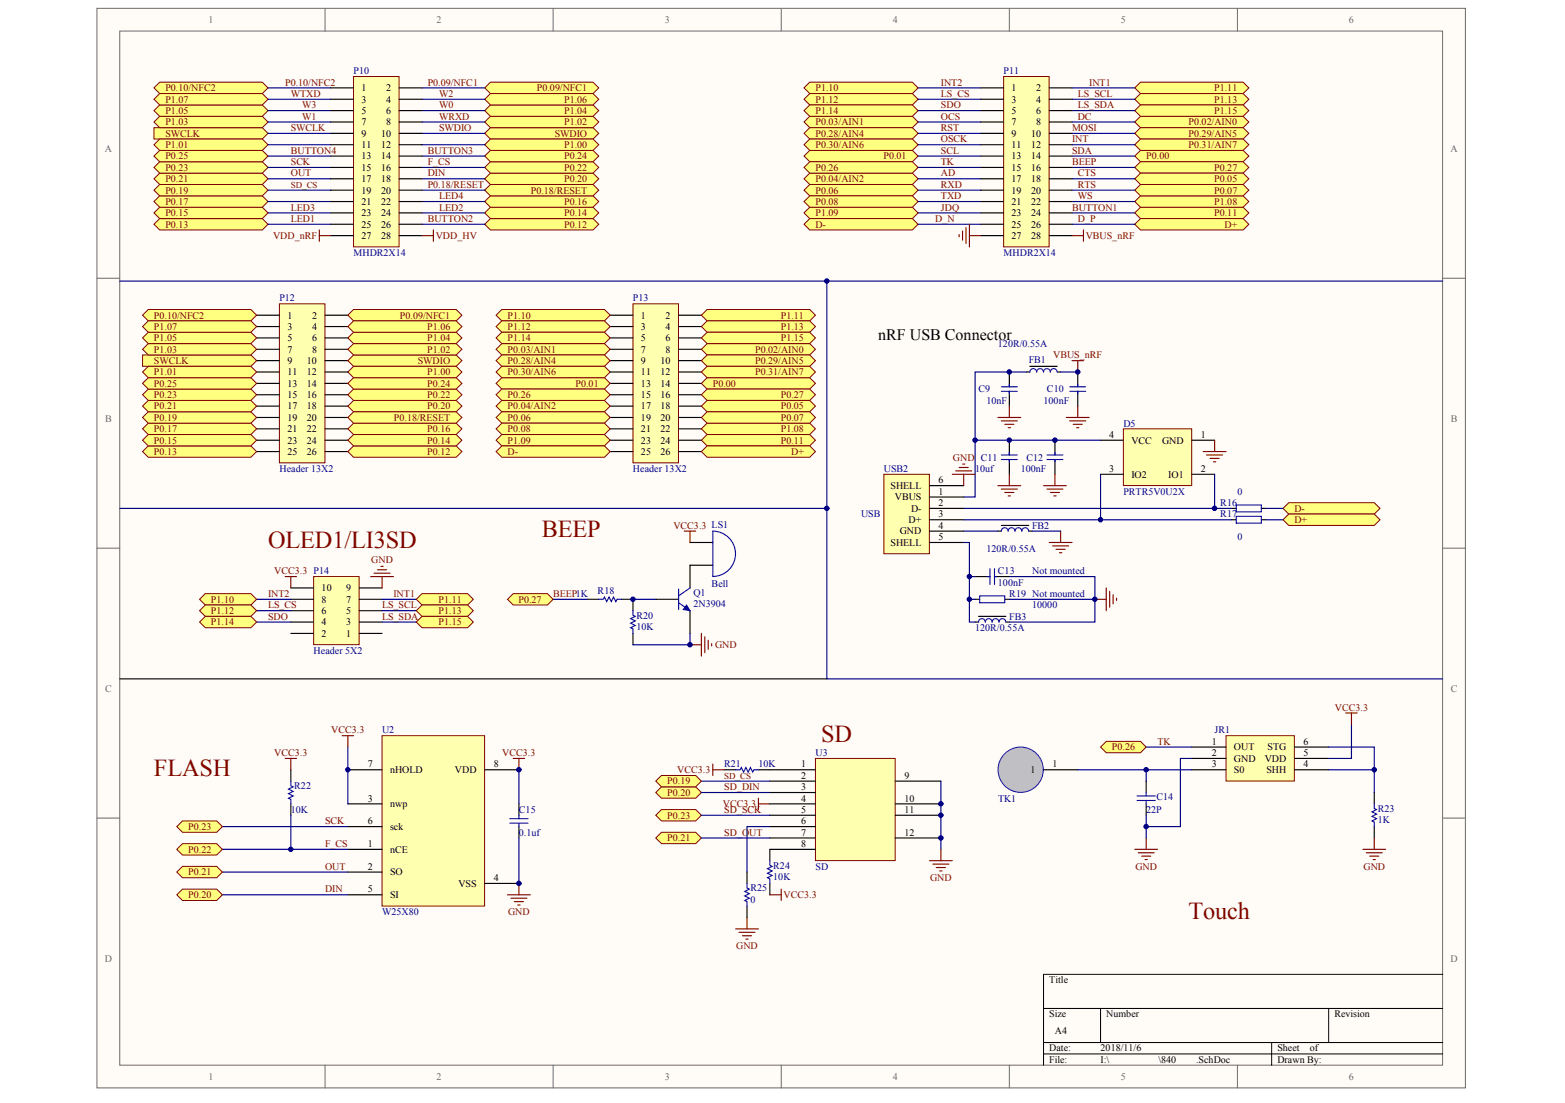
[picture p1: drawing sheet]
<svg xmlns="http://www.w3.org/2000/svg" width="287mm" height="202mm" viewBox="0 0 287 202" stroke-linecap="round" stroke-linejoin="round" font-family="sans-serif">
<g fill="#fffcf8" stroke="#696969" stroke-width=".18">
<path d="M17.8 1.5h250.8v197.9h-250.8z"/>
<path d="M21.9 5.7h242.5v189.5h-242.5z"/>
</g>
<g fill="none" stroke="#696969" stroke-width=".18">
<path d="M59.6 1.5v4.2M101.4 1.5v4.2M143.2 1.5v4.2M185 1.5v4.2M226.8 1.5v4.2M17.8 51h4.1M264.4 51h4.2M17.8 100.5h4.1M264.4 100.5h4.2M17.8 149.9h4.1M264.4 149.9h4.2M59.6 195.2v4.2"/>
<path d="M101.4 195.2v4.2M143.2 195.2v4.2M185 195.2v4.2M226.8 195.2v4.2"/>
</g>
<path d="M264.4 178.6h-73.2v16.6M191.2 184.8h73.2M191.2 191.1h73.2M191.2 193.1h73.2M201.7 184.8v6.3M233 191.1v4.1M243.5 184.8v6.3" fill="none" stroke="#000" stroke-width=".18"/>
<g fill="#ffff80" stroke="#800000" stroke-width=".18">
<path d="M88.8 24.4l1.1-1h18.8l1 1-1 1.1h-18.8z" fill-rule="evenodd"/>
<path d="M28.2 23.4h19.9l1 1-1 1.1h-19.9z" fill-rule="evenodd"/>
<path d="M208 28.6l1-1h18.8l1.1 1-1.1 1h-18.8z" fill-rule="evenodd"/>
<path d="M147.4 28.6l1-1h18.8l1.1 1-1.1 1h-18.8z" fill-rule="evenodd"/>
<path d="M208 22.4l1-1.1h18.8l1.1 1.1-1.1 1h-18.8z" fill-rule="evenodd"/>
<path d="M147.4 22.4l1-1.1h18.8l1.1 1.1-1.1 1h-18.8z" fill-rule="evenodd"/>
<path d="M147.4 32.8l1-1.1h18.8l1.1 1.1-1.1 1h-18.8z" fill-rule="evenodd"/>
<path d="M88.8 16.1l1.1-1h18.8l1 1-1 1h-18.8z" fill-rule="evenodd"/>
<path d="M28.2 16.1l1.1-1h18.8l1 1-1 1h-18.8z" fill-rule="evenodd"/>
<path d="M208 39l1-1h18.8l1.1 1-1.1 1.1h-18.8z" fill-rule="evenodd"/>
<path d="M88.8 41.1l1.1-1h18.8l1 1-1 1h-18.8z" fill-rule="evenodd"/>
<path d="M28.2 41.1l1.1-1h18.8l1 1-1 1h-18.8z" fill-rule="evenodd"/>
<path d="M88.8 39l1.1-1h18.8l1 1-1 1.1h-18.8z" fill-rule="evenodd"/>
<path d="M28.2 39l1.1-1h18.8l1 1-1 1.1h-18.8z" fill-rule="evenodd"/>
<path d="M88.8 36.9l1.1-1h18.8l1 1-1 1.1h-18.8z" fill-rule="evenodd"/>
<path d="M28.2 36.9l1.1-1h18.8l1 1-1 1.1h-18.8z" fill-rule="evenodd"/>
<path d="M28.2 34.9l1.1-1.1h18.8l1 1.1-1 1h-18.8z" fill-rule="evenodd"/>
<path d="M88.8 32.8l1.1-1.1h18.8l1 1.1-1 1h-18.8z" fill-rule="evenodd"/>
<path d="M28.2 32.8l1.1-1.1h18.8l1 1.1-1 1h-18.8z" fill-rule="evenodd"/>
<path d="M88.8 30.7l1.1-1.1h18.8l1 1.1-1 1h-18.8z" fill-rule="evenodd"/>
<path d="M28.2 30.7l1.1-1.1h18.8l1 1.1-1 1h-18.8z" fill-rule="evenodd"/>
<path d="M88.8 28.6l1.1-1h18.8l1 1-1 1h-18.8z" fill-rule="evenodd"/>
<path d="M28.2 28.6l1.1-1h18.8l1 1-1 1h-18.8z" fill-rule="evenodd"/>
<path d="M147.4 30.7l1-1.1h18.8l1.1 1.1-1.1 1h-18.8z" fill-rule="evenodd"/>
<path d="M208 30.7l1-1.1h18.8l1.1 1.1-1.1 1h-18.8z" fill-rule="evenodd"/>
<path d="M147.4 24.4l1-1h18.8l1.1 1-1.1 1.1h-18.8z" fill-rule="evenodd"/>
<path d="M208 24.4l1-1h18.8l1.1 1-1.1 1.1h-18.8z" fill-rule="evenodd"/>
<path d="M147.4 26.5l1-1h18.8l1.1 1-1.1 1.1h-18.8z" fill-rule="evenodd"/>
<path d="M208 26.5l1-1h18.8l1.1 1-1.1 1.1h-18.8z" fill-rule="evenodd"/>
<path d="M28.2 26.5l1.1-1h18.8l1 1-1 1.1h-18.8z" fill-rule="evenodd"/>
<path d="M88.8 22.4l1.1-1.1h18.8l1 1.1-1 1h-18.8z" fill-rule="evenodd"/>
<path d="M28.2 22.4l1.1-1.1h18.8l1 1.1-1 1h-18.8z" fill-rule="evenodd"/>
<path d="M88.8 20.3l1.1-1.1h18.8l1 1.1-1 1h-18.8z" fill-rule="evenodd"/>
<path d="M28.2 20.3l1.1-1.1h18.8l1 1.1-1 1h-18.8z" fill-rule="evenodd"/>
<path d="M88.8 18.2l1.1-1.1h18.8l1 1.1-1 1h-18.8z" fill-rule="evenodd"/>
<path d="M28.2 18.2l1.1-1.1h18.8l1 1.1-1 1h-18.8z" fill-rule="evenodd"/>
<path d="M208 36.9l1-1h18.8l1.1 1-1.1 1.1h-18.8z" fill-rule="evenodd"/>
<path d="M147.4 39l1-1h18.8l1.1 1-1.1 1.1h-18.8z" fill-rule="evenodd"/>
<path d="M147.4 16.1l1-1h18.8l1.1 1-1.1 1h-18.8z" fill-rule="evenodd"/>
<path d="M208 16.1l1-1h18.8l1.1 1-1.1 1h-18.8z" fill-rule="evenodd"/>
<path d="M147.4 18.2l1-1.1h18.8l1.1 1.1-1.1 1h-18.8z" fill-rule="evenodd"/>
<path d="M208 18.2l1-1.1h18.8l1.1 1.1-1.1 1h-18.8z" fill-rule="evenodd"/>
<path d="M147.4 20.3l1-1.1h18.8l1.1 1.1-1.1 1h-18.8z" fill-rule="evenodd"/>
<path d="M208 20.3l1-1.1h18.8l1.1 1.1-1.1 1h-18.8z" fill-rule="evenodd"/>
<path d="M208 32.8l1-1.1h18.8l1.1 1.1-1.1 1h-18.8z" fill-rule="evenodd"/>
<path d="M147.4 34.9l1-1.1h18.8l1.1 1.1-1.1 1h-18.8z" fill-rule="evenodd"/>
<path d="M208 34.9l1-1.1h18.8l1.1 1.1-1.1 1h-18.8z" fill-rule="evenodd"/>
<path d="M147.4 36.9l1-1h18.8l1.1 1-1.1 1.1h-18.8z" fill-rule="evenodd"/>
<path d="M88.8 34.9l1.1-1.1h18.8l1 1.1-1 1h-18.8z" fill-rule="evenodd"/>
<path d="M88.8 26.5l1.1-1h18.8l1 1-1 1.1h-18.8z" fill-rule="evenodd"/>
<path d="M147.4 41.1l1-1h18.8l1.1 1-1.1 1h-18.8z" fill-rule="evenodd"/>
<path d="M208 41.1l1-1h18.8l1.1 1-1.1 1h-18.8z" fill-rule="evenodd"/>
</g>
<g fill="none" stroke="#000080" stroke-width=".21">
<path d="M49.1 16.1h11.5M49.1 18.2h11.5M77.3 16.1h11.5M77.3 18.2h11.5M168.3 16.1h11.4M168.3 18.2h11.4M196.5 16.1h11.5M196.5 18.2h11.5M49.1 28.6h11.5M49.1 22.4h11.5M49.1 32.8h11.5M49.1 34.9h11.5"/>
<path d="M49.1 36.9h11.5M49.1 39h11.5M49.1 30.7h11.5M49.1 24.4h11.5M49.1 26.5h11.5M49.1 20.3h11.5M77.3 28.6h11.5M77.3 22.4h11.5M77.3 32.8h11.5M77.3 34.9h11.5M77.3 36.9h11.5M77.3 39h11.5"/>
<path d="M77.3 30.7h11.5M77.3 24.4h11.5M77.3 26.5h11.5M77.3 20.3h11.5M168.3 28.6h11.4M168.3 22.4h11.4M168.3 32.8h11.4M168.3 34.9h11.4M168.3 36.9h11.4M168.3 39h11.4M168.3 30.7h11.4M168.3 24.4h11.4"/>
<path d="M168.3 26.5h11.4M168.3 20.3h11.4M196.5 28.6h11.5M196.5 22.4h11.5M196.5 32.8h11.5M196.5 34.9h11.5M196.5 36.9h11.5M196.5 39h11.5M196.5 30.7h11.5M196.5 24.4h11.5M196.5 26.5h11.5M196.5 20.3h11.5"/>
<path d="M49.1 41.1h11.5M77.3 41.1h11.5M168.3 41.1h11.4M196.5 41.1h11.5"/>
</g>
<path d="M64.8 14h8.3v31.2h-8.3z" fill="#ffffb0" stroke="#800000" stroke-width=".18"/>
<g fill="none" stroke="#000" stroke-width=".21">
<path d="M60.6 16.1h4.2M60.6 18.2h4.2M73.2 16.1h4.1M73.2 18.2h4.1M60.6 20.3h4.2M60.6 22.4h4.2M60.6 24.4h4.2M60.6 26.5h4.2M60.6 28.6h4.2M60.6 30.7h4.2M60.6 32.8h4.2M60.6 34.9h4.2"/>
<path d="M60.6 36.9h4.2M60.6 39h4.2M73.2 20.3h4.1M73.2 22.4h4.1M73.2 24.4h4.1M73.2 26.5h4.1M73.2 28.6h4.1M73.2 30.7h4.1M73.2 32.8h4.1M73.2 34.9h4.1M73.2 36.9h4.1M73.2 39h4.1"/>
<path d="M60.6 41.1h4.2M60.6 43.2h4.2M73.2 41.1h4.1M73.2 43.2h4.1"/>
</g>
<path d="M183.9 14h8.4v31.2h-8.4z" fill="#ffffb0" stroke="#800000" stroke-width=".18"/>
<g fill="none" stroke="#000" stroke-width=".21">
<path d="M179.7 16.1h4.2M179.7 18.2h4.2M192.3 16.1h4.2M192.3 18.2h4.2M179.7 20.3h4.2M179.7 22.4h4.2M179.7 24.4h4.2M179.7 26.5h4.2M179.7 28.6h4.2M179.7 30.7h4.2M179.7 32.8h4.2M179.7 34.9h4.2"/>
<path d="M179.7 36.9h4.2M179.7 39h4.2M192.3 20.3h4.2M192.3 22.4h4.2M192.3 24.4h4.2M192.3 26.5h4.2M192.3 28.6h4.2M192.3 30.7h4.2M192.3 32.8h4.2M192.3 34.9h4.2M192.3 36.9h4.2M192.3 39h4.2"/>
<path d="M179.7 41.1h4.2M179.7 43.2h4.2M192.3 41.1h4.2M192.3 43.2h4.2"/>
</g>
<path d="M58.5 42.1v2.1M58.5 43.2h2.1M77.3 43.2h2.1M79.4 42.1v2.1M175.8 43v.4M176.4 42.4v1.6M177 41.7v2.9M177.7 43.2h2M177.7 41.1v4.2M196.5 43.2h2.1M198.6 42.1v2.1" fill="none" stroke="#800000" stroke-width=".21"/>
<path d="M57.5 105.7h8.3v12.4h-8.3z" fill="#ffffb0" stroke="#800000" stroke-width=".18"/>
<g fill="none" stroke="#000" stroke-width=".21">
<path d="M126.5 99.4h4.1M53.3 116.1h4.2M53.3 114h4.2M53.3 111.9h4.2M53.3 109.8h4.2M53.3 107.8h4.2M65.8 116.1h4.2M65.8 114h4.2M65.8 111.9h4.2M65.8 109.8h4.2M65.8 107.8h4.2M107.6 109.8h2.1"/>
<path d="M113.9 109.8h2.1v2.1M116 116.1v2.1M120.2 109.8h4.2M126.5 111.9v4.2M130.6 103.6h-4.1v4.2M132.7 141.1h2.1M139 141.1h2.1M141.1 155.7v2M141.1 161.9v2.1"/>
</g>
<g fill="none" stroke="#800000" stroke-width=".21">
<path d="M125.4 97.3h2.1M126.5 97.3v2.1M52.3 105.7h2M53.3 105.7v2.1M67.9 105.7h4.2M68.6 105h2.9M69.2 104.4h1.7M69.8 103.8h.4M70 105.7v2.1M126.5 118.2h2M128.5 116.1v4.1M129.2 116.7v2.9"/>
<path d="M129.8 117.3v1.7M130.4 118v.4M139 146.3v2.1M139 147.3h2.1"/>
</g>
<path d="M47 109.8h6.3M47 111.9h6.3M47 114h6.3M70 109.8h6.3M70 111.9h6.3M70 114h6.3M101.4 109.8h6.2M116 109.8h4.2M126.5 116.1v2.1h-10.5" fill="none" stroke="#000080" stroke-width=".21"/>
<path d="M130.6 97.3a4.2 4.2 0 0 1 4.2 4.2 4.2 4.2 0 0 1-4.2 4.1zM109.7 109.8h.9l.2-.4 .4 .9 .4-.9 .4 .9 .4-.9 .5 .9 .2-.5h.8M116 111.9v.8l.4 .3-.8 .4 .8 .4-.8 .4 .8 .4-.8 .4 .4 .2v.9M124.4 110.5l2.1 1.4M124.4 108v3.7M126.5 107.8l-2.1 1.4M134.8 141.1h.8l.3-.4 .4 .8 .4-.8 .4 .8 .4-.8 .4 .8 .3-.4h.8M141.1 157.7v.9l.4 .2-.8 .4 .8 .4-.8 .4 .8 .4-.8 .5 .4 .2v.8" fill="none" stroke="#00f" stroke-width=".21"/>
<path d="M125.8 110.9l.7 1-1.3-.2z" fill="#00f" stroke="#00f" stroke-width=".18"/>
<path d="M149.4 139h14.7v18.7h-14.7z" fill="#ffffb0" stroke="#800000" stroke-width=".18"/>
<g fill="none" stroke="#000" stroke-width=".21">
<path d="M136.9 159.8v2.1M141.1 141.1h8.3M141.1 143.2h8.3M141.1 149.4h8.3M141.1 153.6h8.3M141.1 155.7h8.3M141.1 147.3h8.3M141.1 145.2h8.3M141.1 151.5h8.3M164.1 143.2h8.3M164.1 149.4h8.3M164.1 153.6h8.3"/>
<path d="M164.1 147.3h8.3M136.9 166.1v2.1"/>
</g>
<path d="M141.1 151.5h-4.2v8.3M172.4 143.2v12.5" fill="none" stroke="#000080" stroke-width=".21"/>
<g fill="none" stroke="#800000" stroke-width=".21">
<path d="M130.6 140v2.1M130.6 141.1h2.1M170.3 157.7h4.2M171 158.4h2.9M171.6 159h1.7M172.2 159.6h.4M172.4 155.7v2M134.8 170.2h4.2M135.4 170.9h3M136.1 171.5h1.6M136.7 172.1h.4M136.9 168.2v2"/>
<path d="M141.1 164h2.1M143.2 162.9v2.1"/>
</g>
<path d="M136.9 161.9v.8l.4 .2-.8 .5 .8 .4-.8 .4 .8 .4-.8 .4 .4 .2v.9" fill="none" stroke="#00f" stroke-width=".21"/>
<g fill="#ffff80" stroke="#800000" stroke-width=".18">
<path d="M120.2 145.2l1-1h6.3l1 1-1 1.1h-6.3z" fill-rule="evenodd"/>
<path d="M120.2 149.4l1-1h6.3l1 1-1 1h-6.3z" fill-rule="evenodd"/>
<path d="M120.2 153.6l1-1.1h6.3l1 1.1-1 1h-6.3z" fill-rule="evenodd"/>
</g>
<path d="M128.5 145.2h12.6M128.5 149.4h12.6M128.5 153.6h12.6M128.5 143.2h12.6" fill="none" stroke="#000080" stroke-width=".21"/>
<path d="M70 134.8h18.8v31.2h-18.8z" fill="#ffffb0" stroke="#800000" stroke-width=".18"/>
<path d="M53.3 141.1v2.1M53.3 147.3v2.1M63.7 141.1h6.3M63.7 147.3h6.3M63.7 151.5h6.3M63.7 155.7h6.3M63.7 159.8h6.3M88.8 141.1h6.3M95.1 147.3v2.1M95.1 151.5v2.1M63.7 164h6.3M88.8 161.9h6.3" fill="none" stroke="#000" stroke-width=".21"/>
<path d="M53.3 143.2v.8l.4 .2-.8 .4 .8 .4-.8 .4 .8 .5-.8 .4 .4 .2v.8M93.4 150h3.4M93.4 150.9h3.4M95.1 149.4v.6M95.1 150.9v.6" fill="none" stroke="#00f" stroke-width=".21"/>
<path d="M63.7 136.9v10.4M40.8 151.5h22.9M40.8 155.7h22.9M40.8 159.8h22.9M53.3 149.4v6.3M95.1 141.1v6.2M95.1 153.6v8.3M40.8 164h22.9" fill="none" stroke="#000080" stroke-width=".21"/>
<path d="M52.3 139h2M53.3 139v2.1M62.7 134.8h2.1M63.7 134.8v2.1M94.1 139h2M95.1 139v2.1M93 164h4.2M93.6 164.6h3M94.3 165.2h1.6M94.9 165.9h.4M95.1 161.9v2.1" fill="none" stroke="#800000" stroke-width=".21"/>
<g fill="#ffff80" stroke="#800000" stroke-width=".18">
<path d="M32.4 159.8l1-1h6.3l1.1 1-1.1 1.1h-6.3z" fill-rule="evenodd"/>
<path d="M32.4 151.5l1-1.1h6.3l1.1 1.1-1.1 1h-6.3z" fill-rule="evenodd"/>
<path d="M32.4 164l1-1.1h6.3l1.1 1.1-1.1 1h-6.3z" fill-rule="evenodd"/>
</g>
<path d="M224.7 134.8h12.5v8.3h-12.5z" fill="#ffffb0" stroke="#800000" stroke-width=".18"/>
<path d="M218.4 136.9h6.3M218.4 139h6.3M237.2 136.9h6.3M237.2 139h6.3M210.1 143.2v2M210.1 147.3v2.1M218.4 141.1h6.3M237.2 141.1h6.3M251.9 145.2v2.1M251.9 151.5v2.1" fill="none" stroke="#000" stroke-width=".21"/>
<path d="M208.4 145.9h3.3M208.4 146.7h3.3M210.1 145.2v.7M210.1 146.7v.6M251.9 147.3v.9l.4 .2-.9 .4 .9 .4-.9 .4 .9 .4-.9 .4 .5 .3v.8" fill="none" stroke="#00f" stroke-width=".21"/>
<path d="M246.6 130.7h2.1M247.7 130.7v2M208 155.7h4.1M208.6 156.3h2.9M209.2 156.9h1.7M209.8 157.5h.5M210.1 153.6v2.1M249.8 155.7h4.1M250.4 156.3h2.9M251 156.9h1.7M251.6 157.5h.5M251.9 153.6v2.1" fill="none" stroke="#800000" stroke-width=".21"/>
<path d="M210.1 136.9h8.3M243.5 136.9h8.4v8.3M247.7 132.7v6.3h-4.2M210.1 141.1v2.1M243.5 141.1h8.4" fill="none" stroke="#000080" stroke-width=".21"/>
<circle cx="187" cy="141.1" r="4.2" fill="#c0c0c0" stroke="#00f" stroke-width=".18"/>
<path d="M191.2 141.1h6.3" fill="none" stroke="#000" stroke-width=".21"/>
<path d="M218.4 139h-2.1v12.5h-6.2M197.5 141.1h20.9M210.1 149.4v4.2" fill="none" stroke="#000080" stroke-width=".21"/>
<path d="M51.2 55.7h8.3v29.1h-8.3z" fill="#ffffb0" stroke="#800000" stroke-width=".18"/>
<g fill="none" stroke="#000" stroke-width=".21">
<path d="M47 57.8h4.2M47 59.8h4.2M59.6 57.8h4.1M59.6 59.8h4.1M47 61.9h4.2M47 64h4.2M47 66.1h4.2M47 68.2h4.2M47 70.3h4.2M47 72.3h4.2M47 74.4h4.2M47 76.5h4.2"/>
<path d="M47 78.6h4.2M59.6 61.9h4.1M59.6 64h4.1M59.6 66.1h4.1M59.6 68.2h4.1M59.6 70.3h4.1M59.6 72.3h4.1M59.6 74.4h4.1M59.6 76.5h4.1M59.6 78.6h4.1M47 80.7h4.2M47 82.8h4.2"/>
<path d="M59.6 80.7h4.1M59.6 82.8h4.1"/>
</g>
<path d="M116 55.7h8.3v29.1h-8.3z" fill="#ffffb0" stroke="#800000" stroke-width=".18"/>
<g fill="none" stroke="#000" stroke-width=".21">
<path d="M111.8 57.8h4.2M111.8 59.8h4.2M124.4 57.8h4.1M124.4 59.8h4.1M111.8 61.9h4.2M111.8 64h4.2M111.8 66.1h4.2M111.8 68.2h4.2M111.8 70.3h4.2M111.8 72.3h4.2M111.8 74.4h4.2M111.8 76.5h4.2"/>
<path d="M111.8 78.6h4.2M124.4 61.9h4.1M124.4 64h4.1M124.4 66.1h4.1M124.4 68.2h4.1M124.4 70.3h4.1M124.4 72.3h4.1M124.4 74.4h4.1M124.4 76.5h4.1M124.4 78.6h4.1M111.8 80.7h4.2M111.8 82.8h4.2"/>
<path d="M124.4 80.7h4.1M124.4 82.8h4.1"/>
</g>
<g fill="#ffff80" stroke="#800000" stroke-width=".18">
<path d="M26.1 65.1h19.9l1 1-1 1h-19.9z" fill-rule="evenodd"/>
<path d="M26.1 57.8l1.1-1.1h18.8l1 1.1-1 1h-18.8z" fill-rule="evenodd"/>
<path d="M26.1 82.8l1.1-1.1h18.8l1 1.1-1 1h-18.8z" fill-rule="evenodd"/>
<path d="M26.1 80.7l1.1-1.1h18.8l1 1.1-1 1h-18.8z" fill-rule="evenodd"/>
<path d="M26.1 78.6l1.1-1h18.8l1 1-1 1h-18.8z" fill-rule="evenodd"/>
<path d="M26.1 76.5l1.1-1h18.8l1 1-1 1.1h-18.8z" fill-rule="evenodd"/>
<path d="M26.1 74.4l1.1-1h18.8l1 1-1 1.1h-18.8z" fill-rule="evenodd"/>
<path d="M26.1 72.3l1.1-1h18.8l1 1-1 1.1h-18.8z" fill-rule="evenodd"/>
<path d="M26.1 70.3l1.1-1.1h18.8l1 1.1-1 1h-18.8z" fill-rule="evenodd"/>
<path d="M26.1 68.2l1.1-1.1h18.8l1 1.1-1 1h-18.8z" fill-rule="evenodd"/>
<path d="M26.1 64l1.1-1h18.8l1 1-1 1.1h-18.8z" fill-rule="evenodd"/>
<path d="M26.1 61.9l1.1-1h18.8l1 1-1 1.1h-18.8z" fill-rule="evenodd"/>
<path d="M26.1 59.8l1.1-1h18.8l1 1-1 1.1h-18.8z" fill-rule="evenodd"/>
<path d="M63.7 66.1l1.1-1h18.8l1 1-1 1h-18.8z" fill-rule="evenodd"/>
<path d="M63.7 57.8l1.1-1.1h18.8l1 1.1-1 1h-18.8z" fill-rule="evenodd"/>
<path d="M63.7 82.8l1.1-1.1h18.8l1 1.1-1 1h-18.8z" fill-rule="evenodd"/>
<path d="M63.7 80.7l1.1-1.1h18.8l1 1.1-1 1h-18.8z" fill-rule="evenodd"/>
<path d="M63.7 78.6l1.1-1h18.8l1 1-1 1h-18.8z" fill-rule="evenodd"/>
<path d="M63.7 74.4l1.1-1h18.8l1 1-1 1.1h-18.8z" fill-rule="evenodd"/>
<path d="M63.7 72.3l1.1-1h18.8l1 1-1 1.1h-18.8z" fill-rule="evenodd"/>
<path d="M63.7 70.3l1.1-1.1h18.8l1 1.1-1 1h-18.8z" fill-rule="evenodd"/>
<path d="M63.7 64l1.1-1h18.8l1 1-1 1.1h-18.8z" fill-rule="evenodd"/>
<path d="M63.7 61.9l1.1-1h18.8l1 1-1 1.1h-18.8z" fill-rule="evenodd"/>
<path d="M63.7 59.8l1.1-1h18.8l1 1-1 1.1h-18.8z" fill-rule="evenodd"/>
<path d="M63.7 76.5l1.1-1h18.8l1 1-1 1.1h-18.8z" fill-rule="evenodd"/>
<path d="M63.7 68.2l1.1-1.1h18.8l1 1.1-1 1h-18.8z" fill-rule="evenodd"/>
<path d="M90.9 70.3l1.1-1.1h18.8l1 1.1-1 1h-18.8z" fill-rule="evenodd"/>
<path d="M90.9 64l1.1-1h18.8l1 1-1 1.1h-18.8z" fill-rule="evenodd"/>
<path d="M90.9 74.4l1.1-1h18.8l1 1-1 1.1h-18.8z" fill-rule="evenodd"/>
<path d="M90.9 72.3l1.1-1h18.8l1 1-1 1.1h-18.8z" fill-rule="evenodd"/>
<path d="M90.9 66.1l1.1-1h18.8l1 1-1 1h-18.8z" fill-rule="evenodd"/>
<path d="M90.9 68.2l1.1-1.1h18.8l1 1.1-1 1h-18.8z" fill-rule="evenodd"/>
<path d="M90.9 80.7l1.1-1.1h18.8l1 1.1-1 1h-18.8z" fill-rule="evenodd"/>
<path d="M90.9 57.8l1.1-1.1h18.8l1 1.1-1 1h-18.8z" fill-rule="evenodd"/>
<path d="M90.9 59.8l1.1-1h18.8l1 1-1 1.1h-18.8z" fill-rule="evenodd"/>
<path d="M90.9 61.9l1.1-1h18.8l1 1-1 1.1h-18.8z" fill-rule="evenodd"/>
<path d="M90.9 76.5l1.1-1h18.8l1 1-1 1.1h-18.8z" fill-rule="evenodd"/>
<path d="M90.9 78.6l1.1-1h18.8l1 1-1 1h-18.8z" fill-rule="evenodd"/>
<path d="M90.9 82.8l1.1-1.1h18.8l1 1.1-1 1h-18.8z" fill-rule="evenodd"/>
<path d="M128.5 70.3l1.1-1.1h18.8l1 1.1-1 1h-18.8z" fill-rule="evenodd"/>
<path d="M128.5 64l1.1-1h18.8l1 1-1 1.1h-18.8z" fill-rule="evenodd"/>
<path d="M128.5 80.7l1.1-1.1h18.8l1 1.1-1 1h-18.8z" fill-rule="evenodd"/>
<path d="M128.5 72.3l1.1-1h18.8l1 1-1 1.1h-18.8z" fill-rule="evenodd"/>
<path d="M128.5 66.1l1.1-1h18.8l1 1-1 1h-18.8z" fill-rule="evenodd"/>
<path d="M128.5 68.2l1.1-1.1h18.8l1 1.1-1 1h-18.8z" fill-rule="evenodd"/>
<path d="M128.5 78.6l1.1-1h18.8l1 1-1 1h-18.8z" fill-rule="evenodd"/>
<path d="M128.5 57.8l1.1-1.1h18.8l1 1.1-1 1h-18.8z" fill-rule="evenodd"/>
<path d="M128.5 59.8l1.1-1h18.8l1 1-1 1.1h-18.8z" fill-rule="evenodd"/>
<path d="M128.5 61.9l1.1-1h18.8l1 1-1 1.1h-18.8z" fill-rule="evenodd"/>
<path d="M128.5 74.4l1.1-1h18.8l1 1-1 1.1h-18.8z" fill-rule="evenodd"/>
<path d="M128.5 76.5l1.1-1h18.8l1 1-1 1.1h-18.8z" fill-rule="evenodd"/>
<path d="M128.5 82.8l1.1-1.1h18.8l1 1.1-1 1h-18.8z" fill-rule="evenodd"/>
<path d="M32.4 155.7l1-1.1h6.3l1.1 1.1-1.1 1h-6.3z" fill-rule="evenodd"/>
<path d="M120.2 143.2l1-1.1h6.3l1 1.1-1 1h-6.3z" fill-rule="evenodd"/>
<path d="M93 109.8l1.1-1h6.2l1.1 1-1.1 1.1h-6.2z" fill-rule="evenodd"/>
<path d="M201.7 136.9l1-1h6.3l1.1 1-1.1 1.1h-6.3z" fill-rule="evenodd"/>
</g>
<path d="M178.7 105.7h2.7M178.7 109.8h.8M182.3 105.7h2.7M184.1 109.8h.9" fill="none" stroke="#000" stroke-width=".21"/>
<path d="M179.5 109.2h4.6v1.3h-4.6zM181 105.7h.4M181.4 104.2v2.9M182.3 104.2v2.9M182.3 105.7h.4" fill="none" stroke="#00f" stroke-width=".21"/>
<path d="M196.5 66.1h2.1M197.5 66.1v2.1M192.3 99.4h4.2M194.4 97.3v2.1M192.9 100h2.9M193.5 100.7h1.7M194.2 101.3h.4" fill="none" stroke="#800000" stroke-width=".21"/>
<g fill="#ffff80" stroke="#800000" stroke-width=".18">
<path d="M235.1 93.2l1.1-1.1h15.7l1 1.1-1 1h-15.7z" fill-rule="evenodd"/>
<path d="M235.1 95.3l1.1-1.1h15.7l1 1.1-1 1h-15.7z" fill-rule="evenodd"/>
</g>
<path d="M205.9 78.6h12.5v10.4h-12.5z" fill="#ffffb0" stroke="#800000" stroke-width=".18"/>
<g fill="none" stroke="#000" stroke-width=".21">
<path d="M185 68.2v2.7M185 71.7v2.7M188.1 68.2h.6M188.7 67.1h5.1M193.8 68.2h.6M197.5 68.2v2.7M197.5 71.7v2.7M182.9 97.3h.6M183.5 96.3h5M185 80.7v2.7M185 84.2v2.7M188.5 97.3h.7"/>
<path d="M193.3 80.7v2.7M193.3 84.2v2.7M201.7 80.7h4.2M201.7 86.9h4.2M218.4 80.7h4.2M218.4 86.9h4.2M225.7 95.3h.9M225.7 93.2h.9M231.2 95.3h.8M231.2 93.2h.8M178.7 114h.6M179.3 113h5"/>
<path d="M184.3 114h.7"/>
</g>
<g fill="none" stroke="#00f" stroke-width=".21">
<path d="M183.5 70.9h2.9M183.5 71.7h2.9M185 70.5v.4M185 71.7v.4M190 68.2a.62 .62 0 0 0-.6-.6 .62 .62 0 0 0-.7 .6M192.5 68.2a.63 .63 0 0 0-.7-.6 .63 .63 0 0 0-.6 .6 .62 .62 0 0 0-.6-.6 .62 .62 0 0 0-.6 .6M193.7 68.2a.62 .62 0 0 0-.6-.6 .62 .62 0 0 0-.6 .6M196.1 70.9h2.9M196.1 71.7h2.9M197.5 70.5v.4M197.5 71.7v.4M183.5 83.4h2.9"/>
<path d="M183.5 84.2h2.9M184.7 97.3a.62 .62 0 0 0-.6-.6 .62 .62 0 0 0-.6 .6M185 83v.4M185 84.2v.4M188.5 97.3a.63 .63 0 0 0-.6-.6 .63 .63 0 0 0-.6 .6 .63 .63 0 0 0-.7-.6 .63 .63 0 0 0-.6 .6 .62 .62 0 0 0-.6-.6 .62 .62 0 0 0-.6 .6M191.9 83.4h2.9M191.9 84.2h2.9M193.3 83v.4M193.3 84.2v.4M226.6 94.6h4.6v1.3h-4.6zM226.6 92.5h4.6v1.3h-4.6zM180.6 114a.62 .62 0 0 0-.7-.6 .62 .62 0 0 0-.6 .6"/>
<path d="M181.8 114a.62 .62 0 0 0-.6-.6 .62 .62 0 0 0-.6 .6M184.3 114a.63 .63 0 0 0-.6-.6 .63 .63 0 0 0-.6 .6 .62 .62 0 0 0-.6-.6 .62 .62 0 0 0-.7 .6"/>
</g>
<g fill="none" stroke="#800000" stroke-width=".21">
<path d="M182.9 76.5h4.2M183.5 77.1h2.9M184.1 77.8h1.7M184.8 78.4h.4M185 74.4v2.1M195.4 76.5h4.2M196.1 77.1h2.9M196.7 77.8h1.6M197.3 78.4h.4M197.5 74.4v2.1M182.9 89h4.2M183.5 89.6h2.9"/>
<path d="M184.1 90.3h1.7M184.8 90.9h.4M185 86.9v2.1M191.2 89h4.2M191.9 89.6h2.9M192.5 90.3h1.7M193.1 90.9h.4M193.3 86.9v2.1M220.5 82.8h4.2M221.1 83.4h3M221.8 84h1.6M222.4 84.6h.4"/>
<path d="M222.6 80.7v2.1M200.6 109.8h2.1M202.7 107.8v4.1M203.4 108.4v2.9M204 109v1.7M204.6 109.6v.4"/>
</g>
<g fill="none" stroke="#000080" stroke-width=".21">
<path d="M188.1 68.2h-9.4v12.5M194.4 68.2h3.1M176.6 97.3h6.3M176.6 93.2h49.1M176.6 95.3h49.1M189.2 97.3h5.2M201.7 80.7h-23v10.4h-2.1M201.7 86.9v8.4M222.6 86.9v6.3M232 93.2h3.1M232 95.3h3.1M177.7 109.8v4.2h1"/>
<path d="M185 105.7h15.6v4.1h-15.6M200.6 109.8v4.2h-15.6"/>
</g>
<path d="M162 86.9h8.3v14.6h-8.3z" fill="#ffffb0" stroke="#800000" stroke-width=".18"/>
<path d="M170.3 89h6.3M170.3 91.1h6.3M170.3 93.2h6.3M170.3 95.3h6.3M170.3 97.3h6.3M170.3 99.4h6.3" fill="none" stroke="#000" stroke-width=".21"/>
<path d="M176.6 99.4h1.1v6.3M178.7 105.7h-1v4.1h1" fill="none" stroke="#000080" stroke-width=".21"/>
<g fill="#ffff80" stroke="#800000" stroke-width=".18">
<path d="M36.6 109.8l1-1h8.4l1 1-1 1.1h-8.4z" fill-rule="evenodd"/>
<path d="M36.6 111.9l1-1h8.4l1 1-1 1.1h-8.4z" fill-rule="evenodd"/>
<path d="M36.6 114l1-1h8.4l1 1-1 1h-8.4z" fill-rule="evenodd"/>
<path d="M76.3 109.8l1-1h8.4l1 1-1 1.1h-8.4z" fill-rule="evenodd"/>
<path d="M76.3 111.9l1-1h8.4l1 1-1 1.1h-8.4z" fill-rule="evenodd"/>
<path d="M76.3 114l1-1h8.4l1 1-1 1h-8.4z" fill-rule="evenodd"/>
</g>
<path d="M174.5 86.9h4.2M175.1 86.3h3M175.8 85.7h1.6M176.4 85h.4M176.6 86.9v2.1" fill="none" stroke="#800000" stroke-width=".21"/>
<path d="M21.9 51.5h242.5M151.5 51.5v41.7M21.9 93.2h129.6v31.2h112.9" fill="none" stroke="#000080" stroke-width=".21"/>
<path d="M21.9 124.4h129.6" fill="none" stroke="#000" stroke-width=".21"/>
<g fill="#000080" stroke="#000080" stroke-width=".18">
<circle cx="53.3" cy="155.6" r=".41"/>
<circle cx="63.7" cy="141.1" r=".41"/>
<circle cx="95.1" cy="161.9" r=".41"/>
<circle cx="95.1" cy="141.1" r=".41"/>
<circle cx="116" cy="109.8" r=".41"/>
<circle cx="126.4" cy="118.2" r=".41"/>
<circle cx="151.5" cy="93.2" r=".41"/>
<circle cx="151.5" cy="51.5" r=".41"/>
<circle cx="172.4" cy="153.6" r=".41"/>
<circle cx="172.4" cy="149.4" r=".41"/>
<circle cx="172.4" cy="147.3" r=".41"/>
<circle cx="177.6" cy="109.8" r=".41"/>
<circle cx="177.6" cy="105.7" r=".41"/>
<circle cx="178.7" cy="80.7" r=".41"/>
<circle cx="185" cy="80.7" r=".41"/>
<circle cx="185" cy="68.2" r=".41"/>
<circle cx="193.3" cy="80.7" r=".41"/>
<circle cx="197.5" cy="68.2" r=".41"/>
<circle cx="200.6" cy="109.8" r=".41"/>
<circle cx="201.7" cy="95.2" r=".41"/>
<circle cx="210" cy="151.5" r=".41"/>
<circle cx="210" cy="141.1" r=".41"/>
<circle cx="222.6" cy="93.2" r=".41"/>
<circle cx="251.8" cy="141.1" r=".41"/>
</g>
<g font-size="4.5" fill="#800000">
<text x="49.1" y="100.5">OLED1/LI3SD</text>
<text x="99.3" y="98.4">BEEP</text>
<text x="150.5" y="135.9">SD</text>
<text x="28.2" y="142.2">FLASH</text>
<text x="217.8" y="168.4">Touch</text>
</g>
<text font-size="2.9" x="160.9" y="62.3">nRF USB Connector</text>
<g font-size="1.8" fill="#696969">
<text x="38.2" y="4.2">1</text>
<text x="80" y="4.2">2</text>
<text x="121.8" y="4.2">3</text>
<text x="163.6" y="4.2">4</text>
<text x="205.4" y="4.2">5</text>
<text x="247.2" y="4.2">6</text>
<text x="19.2" y="27.9">A</text>
<text x="265.8" y="27.9">A</text>
<text x="19.3" y="77.4">B</text>
<text x="265.9" y="77.4">B</text>
<text x="19.3" y="126.8">C</text>
<text x="265.9" y="126.8">C</text>
<text x="19.2" y="176.3">D</text>
<text x="265.8" y="176.3">D</text>
<text x="38.2" y="197.9">1</text>
<text x="80" y="197.9">2</text>
<text x="121.8" y="197.9">3</text>
<text x="163.6" y="197.9">4</text>
<text x="205.4" y="197.9">5</text>
<text x="247.2" y="197.9">6</text>
</g>
<g font-size="1.8" fill="#800000">
<text x="30.3" y="16.7">P0.10/NFC2</text>
<text x="52.3" y="15.7">P0.10/NFC2</text>
<text x="53.3" y="17.8">WTXD</text>
<text x="78.4" y="15.7">P0.09/NFC1</text>
<text x="80.5" y="17.8">W2</text>
<text x="98.4" y="16.7">P0.09/NFC1</text>
<text x="149.4" y="16.7">P1.10</text>
<text x="172.4" y="15.7">INT2</text>
<text x="172.4" y="17.8">LS_CS</text>
<text x="197.5" y="17.8">LS_SCL</text>
<text x="199.6" y="15.7">INT1</text>
<text x="222.5" y="16.7">P1.11</text>
<text x="30.3" y="23">P1.03</text>
<text x="30.3" y="20.9">P1.05</text>
<text x="30.3" y="18.8">P1.07</text>
<text x="55.4" y="19.8">W3</text>
<text x="55.4" y="21.9">W1</text>
<text x="80.5" y="21.9">WRXD</text>
<text x="80.5" y="19.8">W0</text>
<text x="103.4" y="23">P1.02</text>
<text x="103.4" y="20.9">P1.04</text>
<text x="103.4" y="18.8">P1.06</text>
<text x="149.4" y="23">P0.03/AIN1</text>
<text x="149.4" y="18.8">P1.12</text>
<text x="149.4" y="20.9">P1.14</text>
<text x="172.4" y="19.8">SDO</text>
<text x="172.4" y="21.9">OCS</text>
<text x="197.5" y="19.8">LS_SDA</text>
<text x="197.5" y="21.9">DC</text>
<text x="217.8" y="23">P0.02/AIN0</text>
<text x="222.5" y="18.8">P1.13</text>
<text x="222.5" y="20.9">P1.15</text>
<text x="30.3" y="25.1">SWCLK</text>
<text x="30.3" y="29.2">P0.25</text>
<text x="30.3" y="27.1">P1.01</text>
<text x="53.3" y="24">SWCLK</text>
<text x="53.3" y="28.2">BUTTON4</text>
<text x="78.4" y="28.2">BUTTON3</text>
<text x="80.5" y="24">SWDIO</text>
<text x="101.7" y="25.1">SWDIO</text>
<text x="103.4" y="29.2">P0.24</text>
<text x="103.4" y="27.1">P1.00</text>
<text x="149.4" y="25.1">P0.28/AIN4</text>
<text x="149.4" y="27.1">P0.30/AIN6</text>
<text x="161.9" y="29.2">P0.01</text>
<text x="172.4" y="26.1">OSCK</text>
<text x="172.4" y="24">RST</text>
<text x="172.4" y="28.2">SCL</text>
<text x="196.5" y="24">MOSI</text>
<text x="196.5" y="28.2">SDA</text>
<text x="196.5" y="26.1">INT</text>
<text x="210.1" y="29.2">P0.00</text>
<text x="217.8" y="25.1">P0.29/AIN5</text>
<text x="217.8" y="27.1">P0.31/AIN7</text>
<text x="30.3" y="35.5">P0.19</text>
<text x="30.3" y="33.4">P0.21</text>
<text x="30.3" y="31.3">P0.23</text>
<text x="53.3" y="30.3">SCK</text>
<text x="53.3" y="32.3">OUT</text>
<text x="78.4" y="34.4">P0.18/RESET</text>
<text x="78.4" y="30.3">F_CS</text>
<text x="78.4" y="32.3">DIN</text>
<text x="97.3" y="35.5">P0.18/RESET</text>
<text x="103.4" y="33.4">P0.20</text>
<text x="103.4" y="31.3">P0.22</text>
<text x="149.4" y="33.4">P0.04/AIN2</text>
<text x="149.4" y="31.3">P0.26</text>
<text x="149.4" y="35.5">P0.06</text>
<text x="172.4" y="34.4">RXD</text>
<text x="172.4" y="32.3">AD</text>
<text x="172.4" y="30.3">TK</text>
<text x="196.5" y="30.3">BEEP</text>
<text x="197.5" y="34.4">RTS</text>
<text x="197.5" y="32.3">CTS</text>
<text x="222.5" y="31.3">P0.27</text>
<text x="222.5" y="33.4">P0.05</text>
<text x="222.5" y="35.5">P0.07</text>
<text x="30.3" y="41.7">P0.13</text>
<text x="30.3" y="39.6">P0.15</text>
<text x="30.3" y="37.5">P0.17</text>
<text x="53.3" y="40.7">LED1</text>
<text x="53.3" y="38.6">LED3</text>
<text x="78.4" y="40.7">BUTTON2</text>
<text x="80.5" y="38.6">LED2</text>
<text x="80.5" y="36.5">LED4</text>
<text x="103.4" y="41.7">P0.12</text>
<text x="103.4" y="39.6">P0.14</text>
<text x="103.4" y="37.5">P0.16</text>
<text x="149.4" y="39.6">P1.09</text>
<text x="149.4" y="37.5">P0.08</text>
<text x="149.4" y="41.7">D-</text>
<text x="171.4" y="40.7">D_N</text>
<text x="172.4" y="36.5">TXD</text>
<text x="172.4" y="38.6">JDQ</text>
<text x="196.5" y="38.6">BUTTON1</text>
<text x="197.5" y="40.7">D_P</text>
<text x="197.5" y="36.5">WS</text>
<text x="222.5" y="39.6">P0.11</text>
<text x="222.5" y="37.5">P1.08</text>
<text x="224.4" y="41.7">D+</text>
<text x="50" y="43.8">VDD_nRF</text>
<text x="79.8" y="43.8">VDD_HV</text>
<text x="199" y="43.8">VBUS_nRF</text>
<text x="28.2" y="58.4">P0.10/NFC2</text>
<text x="73.3" y="58.4">P0.09/NFC1</text>
<text x="93" y="58.4">P1.10</text>
<text x="143.1" y="58.4">P1.11</text>
<text x="28.2" y="64.6">P1.03</text>
<text x="28.2" y="62.5">P1.05</text>
<text x="28.2" y="60.5">P1.07</text>
<text x="78.3" y="64.6">P1.02</text>
<text x="78.3" y="62.5">P1.04</text>
<text x="78.3" y="60.5">P1.06</text>
<text x="93" y="64.6">P0.03/AIN1</text>
<text x="93" y="60.5">P1.12</text>
<text x="93" y="62.5">P1.14</text>
<text x="138.4" y="64.6">P0.02/AIN0</text>
<text x="143.1" y="60.5">P1.13</text>
<text x="143.1" y="62.5">P1.15</text>
<text x="193" y="65.7">VBUS_nRF</text>
<text x="28.2" y="66.7">SWCLK</text>
<text x="28.2" y="70.9">P0.25</text>
<text x="28.2" y="68.8">P1.01</text>
<text x="76.6" y="66.7">SWDIO</text>
<text x="78.3" y="70.9">P0.24</text>
<text x="78.3" y="68.8">P1.00</text>
<text x="93" y="66.7">P0.28/AIN4</text>
<text x="93" y="68.8">P0.30/AIN6</text>
<text x="105.5" y="70.9">P0.01</text>
<text x="130.6" y="70.9">P0.00</text>
<text x="138.4" y="66.7">P0.29/AIN5</text>
<text x="138.4" y="68.8">P0.31/AIN7</text>
<text x="28.2" y="77.1">P0.19</text>
<text x="28.2" y="75">P0.21</text>
<text x="28.2" y="73">P0.23</text>
<text x="72.2" y="77.1">P0.18/RESET</text>
<text x="78.3" y="75">P0.20</text>
<text x="78.3" y="73">P0.22</text>
<text x="93" y="75">P0.04/AIN2</text>
<text x="93" y="73">P0.26</text>
<text x="93" y="77.1">P0.06</text>
<text x="143.1" y="73">P0.27</text>
<text x="143.1" y="75">P0.05</text>
<text x="143.1" y="77.1">P0.07</text>
<text x="28.2" y="83.4">P0.13</text>
<text x="28.2" y="81.3">P0.15</text>
<text x="28.2" y="79.2">P0.17</text>
<text x="78.3" y="83.4">P0.12</text>
<text x="78.3" y="81.3">P0.14</text>
<text x="78.3" y="79.2">P0.16</text>
<text x="93" y="81.3">P1.09</text>
<text x="93" y="79.2">P0.08</text>
<text x="93" y="83.4">D-</text>
<text x="143.1" y="81.3">P0.11</text>
<text x="143.1" y="79.2">P1.08</text>
<text x="145" y="83.4">D+</text>
<text x="174.6" y="84.4">GND</text>
<text x="237.2" y="93.8">D-</text>
<text x="237.2" y="95.9">D+</text>
<text x="123.4" y="96.9">VCC3.3 LS1</text>
<text x="50.2" y="105.2">VCC3.3 P14</text>
<text x="68" y="103.2">GND</text>
<text x="38.7" y="110.4">P1.10</text>
<text x="38.7" y="112.5">P1.12</text>
<text x="49.1" y="109.4">INT2</text>
<text x="49.1" y="111.5">LS_CS</text>
<text x="49.1" y="113.6">SDO</text>
<text x="70" y="111.5">LS_SCL</text>
<text x="70" y="113.6">LS_SDA</text>
<text x="72.1" y="109.4">INT1</text>
<text x="80.4" y="110.4">P1.11</text>
<text x="80.4" y="112.5">P1.13</text>
<text x="95" y="110.4">P0.27</text>
<text x="101.4" y="109.4">BEEP1K</text>
<text x="38.7" y="114.6">P1.14</text>
<text x="80.4" y="114.6">P1.15</text>
<text x="131" y="118.8">GND</text>
<text x="244.6" y="130.2">VCC3.3</text>
<text x="60.7" y="134.4">VCC3.3</text>
<text x="203.8" y="137.5">P0.26</text>
<text x="212.1" y="136.5">TK</text>
<text x="50.2" y="138.6">VCC3.3</text>
<text x="92" y="138.6">VCC3.3</text>
<text x="122.3" y="143.8">P0.19</text>
<text x="124.1" y="141.7">VCC3.3</text>
<text x="122.3" y="145.9">P0.20</text>
<text x="132.5" y="147.9">VCC3.3</text>
<text x="132.7" y="149">SD_SCK</text>
<text x="132.7" y="144.8">SD_DIN</text>
<text x="34.5" y="152.1">P0.23</text>
<text x="59.6" y="155.2">F_CS</text>
<text x="59.6" y="151.1">SCK</text>
<text x="122.3" y="150">P0.23</text>
<text x="122.3" y="154.2">P0.21</text>
<text x="132.7" y="153.1">SD_OUT</text>
<text x="34.5" y="160.4">P0.21</text>
<text x="34.5" y="156.3">P0.22</text>
<text x="59.6" y="159.4">OUT</text>
<text x="170.4" y="161.5">GND</text>
<text x="208.1" y="159.4">GND</text>
<text x="249.9" y="159.4">GND</text>
<text x="34.5" y="164.6">P0.20</text>
<text x="59.6" y="163.6">DIN</text>
<text x="93.1" y="167.7">GND</text>
<text x="143.6" y="164.6">VCC3.3</text>
<text x="134.9" y="174">GND</text>
</g>
<g font-size="1.8" fill="#000080">
<text x="64.8" y="13.6">P10</text>
<text x="183.9" y="13.6">P11</text>
<text x="64.8" y="46.9">MHDR2X14</text>
<text x="183.9" y="46.9">MHDR2X14</text>
<text x="51.2" y="55.3">P12</text>
<text x="116" y="55.3">P13</text>
<text x="182.9" y="63.6">120R/0.55A</text>
<text x="179.3" y="71.9">C9</text>
<text x="188.5" y="66.5">FB1</text>
<text x="191.9" y="71.9">C10</text>
<text x="180.8" y="74">10nF</text>
<text x="191.2" y="74">100nF</text>
<text x="205.9" y="78.2">D5</text>
<text x="51.2" y="86.5">Header 13X2</text>
<text x="116" y="86.5">Header 13X2</text>
<text x="162" y="86.5">USB2</text>
<text x="178.7" y="86.5">10uf</text>
<text x="179.7" y="84.4">C11</text>
<text x="187.1" y="86.5">100nF</text>
<text x="188.1" y="84.4">C12</text>
<text x="157.8" y="94.8">USB</text>
<text x="205.9" y="90.7">PRTR5V0U2X</text>
<text x="223.6" y="94.8">R17</text>
<text x="223.6" y="92.7">R16</text>
<text x="226.8" y="90.7">0</text>
<text x="180.8" y="101.1">120R/0.55A</text>
<text x="189.2" y="96.9">FB2</text>
<text x="226.8" y="99">0</text>
<text x="130.4" y="107.5">Bell</text>
<text x="182.9" y="107.3">100nF</text>
<text x="182.9" y="105.2">C13</text>
<text x="189.2" y="105.2">Not mounted</text>
<text x="109.5" y="108.8">R18</text>
<text x="116.6" y="113.4">R20</text>
<text x="127.1" y="109.2">Q1</text>
<text x="127.1" y="111.3">2N3904</text>
<text x="185" y="109.4">R19 Not mounted</text>
<text x="185" y="113.6">FB3</text>
<text x="189.2" y="111.5">10000</text>
<text x="57.5" y="119.8">Header 5X2</text>
<text x="116.6" y="115.4">10K</text>
<text x="178.7" y="115.7">120R/0.55A</text>
<text x="70" y="134.4">U2</text>
<text x="222.6" y="134.4">JR1</text>
<text x="132.7" y="140.6">R21</text>
<text x="139" y="140.6">10K</text>
<text x="149.4" y="138.6">U3</text>
<text x="53.3" y="149">10K</text>
<text x="53.9" y="144.6">R22</text>
<text x="95.1" y="149">C15</text>
<text x="182.9" y="146.9">TK1</text>
<text x="210.1" y="149">22P</text>
<text x="211.9" y="146.7">C14</text>
<text x="252.5" y="148.8">R23</text>
<text x="95.1" y="153.1">0.1uf</text>
<text x="252.5" y="150.9">1K</text>
<text x="141.7" y="161.3">10K</text>
<text x="141.7" y="159.2">R24</text>
<text x="149.4" y="159.4">SD</text>
<text x="70" y="167.7">W25X80</text>
<text x="137.5" y="165.4">0</text>
<text x="137.5" y="163.3">R25</text>
</g>
<g font-size="1.8">
<text x="66.3" y="16.7">1</text>
<text x="70.8" y="16.7">2</text>
<text x="185.4" y="16.7">1</text>
<text x="189.9" y="16.7">2</text>
<text x="66.3" y="18.8">3</text>
<text x="66.3" y="20.9">5</text>
<text x="66.3" y="23">7</text>
<text x="70.8" y="18.8">4</text>
<text x="70.8" y="20.9">6</text>
<text x="70.8" y="23">8</text>
<text x="185.4" y="18.8">3</text>
<text x="185.4" y="20.9">5</text>
<text x="185.4" y="23">7</text>
<text x="189.9" y="18.8">4</text>
<text x="189.9" y="20.9">6</text>
<text x="189.9" y="23">8</text>
<text x="66.3" y="25.1">9</text>
<text x="66.3" y="27.1">11</text>
<text x="66.3" y="29.2">13</text>
<text x="69.8" y="25.1">10</text>
<text x="69.8" y="27.1">12</text>
<text x="69.8" y="29.2">14</text>
<text x="185.4" y="25.1">9</text>
<text x="185.4" y="27.1">11</text>
<text x="185.4" y="29.2">13</text>
<text x="189" y="25.1">10</text>
<text x="189" y="27.1">12</text>
<text x="189" y="29.2">14</text>
<text x="66.3" y="31.3">15</text>
<text x="66.3" y="33.4">17</text>
<text x="66.3" y="35.5">19</text>
<text x="69.8" y="31.3">16</text>
<text x="69.8" y="33.4">18</text>
<text x="69.8" y="35.5">20</text>
<text x="185.4" y="31.3">15</text>
<text x="185.4" y="33.4">17</text>
<text x="185.4" y="35.5">19</text>
<text x="189" y="31.3">16</text>
<text x="189" y="33.4">18</text>
<text x="189" y="35.5">20</text>
<text x="66.3" y="37.5">21</text>
<text x="66.3" y="39.6">23</text>
<text x="66.3" y="41.7">25</text>
<text x="69.8" y="37.5">22</text>
<text x="69.8" y="39.6">24</text>
<text x="69.8" y="41.7">26</text>
<text x="185.4" y="37.5">21</text>
<text x="185.4" y="39.6">23</text>
<text x="185.4" y="41.7">25</text>
<text x="189" y="37.5">22</text>
<text x="189" y="39.6">24</text>
<text x="189" y="41.7">26</text>
<text x="66.3" y="43.8">27</text>
<text x="69.8" y="43.8">28</text>
<text x="185.4" y="43.8">27</text>
<text x="189" y="43.8">28</text>
<text x="52.7" y="58.4">1</text>
<text x="57.2" y="58.4">2</text>
<text x="117.5" y="58.4">1</text>
<text x="122" y="58.4">2</text>
<text x="52.7" y="60.5">3</text>
<text x="52.7" y="62.5">5</text>
<text x="52.7" y="64.6">7</text>
<text x="57.2" y="60.5">4</text>
<text x="57.2" y="62.5">6</text>
<text x="57.2" y="64.6">8</text>
<text x="117.5" y="60.5">3</text>
<text x="117.5" y="62.5">5</text>
<text x="117.5" y="64.6">7</text>
<text x="122" y="60.5">4</text>
<text x="122" y="62.5">6</text>
<text x="122" y="64.6">8</text>
<text x="52.7" y="66.7">9</text>
<text x="52.7" y="68.8">11</text>
<text x="52.7" y="70.9">13</text>
<text x="56.2" y="66.7">10</text>
<text x="56.2" y="68.8">12</text>
<text x="56.2" y="70.9">14</text>
<text x="117.5" y="66.7">9</text>
<text x="117.5" y="68.8">11</text>
<text x="117.5" y="70.9">13</text>
<text x="121" y="66.7">10</text>
<text x="121" y="68.8">12</text>
<text x="121" y="70.9">14</text>
<text x="52.7" y="73">15</text>
<text x="52.7" y="75">17</text>
<text x="52.7" y="77.1">19</text>
<text x="56.2" y="73">16</text>
<text x="56.2" y="75">18</text>
<text x="56.2" y="77.1">20</text>
<text x="117.5" y="73">15</text>
<text x="117.5" y="75">17</text>
<text x="117.5" y="77.1">19</text>
<text x="121" y="73">16</text>
<text x="121" y="75">18</text>
<text x="121" y="77.1">20</text>
<text x="52.7" y="79.2">21</text>
<text x="52.7" y="81.3">23</text>
<text x="52.7" y="83.4">25</text>
<text x="56.2" y="79.2">22</text>
<text x="56.2" y="81.3">24</text>
<text x="56.2" y="83.4">26</text>
<text x="117.5" y="79.2">21</text>
<text x="117.5" y="81.3">23</text>
<text x="117.5" y="83.4">25</text>
<text x="121" y="79.2">22</text>
<text x="121" y="81.3">24</text>
<text x="121" y="83.4">26</text>
<text x="203.3" y="80.2">4</text>
<text x="207.3" y="81.3">VCC</text>
<text x="213" y="81.3">GND</text>
<text x="220.1" y="80.2">1</text>
<text x="163.2" y="89.6">SHELL</text>
<text x="172" y="88.6">6</text>
<text x="203.3" y="86.5">3</text>
<text x="207.3" y="87.5">IO2</text>
<text x="214.1" y="87.5">IO1</text>
<text x="220.1" y="86.5">2</text>
<text x="164" y="91.7">VBUS</text>
<text x="166.5" y="95.9">D+</text>
<text x="167" y="93.8">D-</text>
<text x="172" y="90.7">1</text>
<text x="172" y="92.7">2</text>
<text x="172" y="94.8">3</text>
<text x="163.2" y="100">SHELL</text>
<text x="164.9" y="97.9">GND</text>
<text x="172" y="96.9">4</text>
<text x="172" y="99">5</text>
<text x="58.9" y="112.5">6</text>
<text x="58.9" y="110.4">8</text>
<text x="58.9" y="108.4">10</text>
<text x="63.5" y="112.5">5</text>
<text x="63.5" y="110.4">7</text>
<text x="63.5" y="108.4">9</text>
<text x="58.9" y="116.7">2</text>
<text x="58.9" y="114.6">4</text>
<text x="63.5" y="116.7">1</text>
<text x="63.5" y="114.6">3</text>
<text x="222.1" y="136.5">1</text>
<text x="226.1" y="137.5">OUT</text>
<text x="232.3" y="137.5">STG</text>
<text x="238.9" y="136.5">6</text>
<text x="67.4" y="140.6">7</text>
<text x="71.5" y="141.7">nHOLD</text>
<text x="83.4" y="141.7">VDD</text>
<text x="90.5" y="140.6">8</text>
<text x="146.9" y="140.6">1</text>
<text x="146.9" y="142.7">2</text>
<text x="165.7" y="142.7">9</text>
<text x="188.9" y="141.7">1</text>
<text x="192.9" y="140.6">1</text>
<text x="222.1" y="138.6">2</text>
<text x="222.1" y="140.6">3</text>
<text x="226.1" y="139.6">GND</text>
<text x="226.1" y="141.7">S0</text>
<text x="231.8" y="139.6">VDD</text>
<text x="232.1" y="141.7">SHH</text>
<text x="238.9" y="138.6">5</text>
<text x="238.9" y="140.6">4</text>
<text x="67.4" y="146.9">3</text>
<text x="71.5" y="147.9">nwp</text>
<text x="146.9" y="149">5</text>
<text x="146.9" y="146.9">4</text>
<text x="146.9" y="144.8">3</text>
<text x="165.7" y="146.9">10</text>
<text x="165.7" y="149">11</text>
<text x="67.4" y="151.1">6</text>
<text x="67.4" y="155.2">1</text>
<text x="71.5" y="152.1">sck</text>
<text x="146.9" y="153.1">7</text>
<text x="146.9" y="155.2">8</text>
<text x="146.9" y="151.1">6</text>
<text x="165.7" y="153.1">12</text>
<text x="67.4" y="159.4">2</text>
<text x="71.5" y="156.3">nCE</text>
<text x="71.5" y="160.4">SO</text>
<text x="90.5" y="161.5">4</text>
<text x="67.4" y="163.6">5</text>
<text x="71.5" y="164.6">SI</text>
<text x="84" y="162.5">VSS</text>
<text x="192.3" y="180.2">Title</text>
<text x="192.3" y="186.4">Size</text>
<text x="193.3" y="189.6">A4</text>
<text x="202.7" y="186.4">Number</text>
<text x="244.5" y="186.4">Revision</text>
<text x="192.3" y="192.7">Date:</text>
<text x="192.3" y="194.8">File:</text>
<text x="201.7" y="192.7">2018/11/6</text>
<text x="201.7" y="194.8">I:\</text>
<text x="212.3" y="194.8">\840</text>
<text x="219.2" y="194.8">.SchDoc</text>
<text x="234.1" y="192.7">Sheet</text>
<text x="234.1" y="194.8">Drawn By:</text>
<text x="240" y="192.7">of</text>
</g>
<g font-size="1.6" fill="#800000">
<text x="53.3" y="34.4">SD_CS</text>
<text x="132.7" y="142.8">SD_CS</text>
</g>
</svg>
